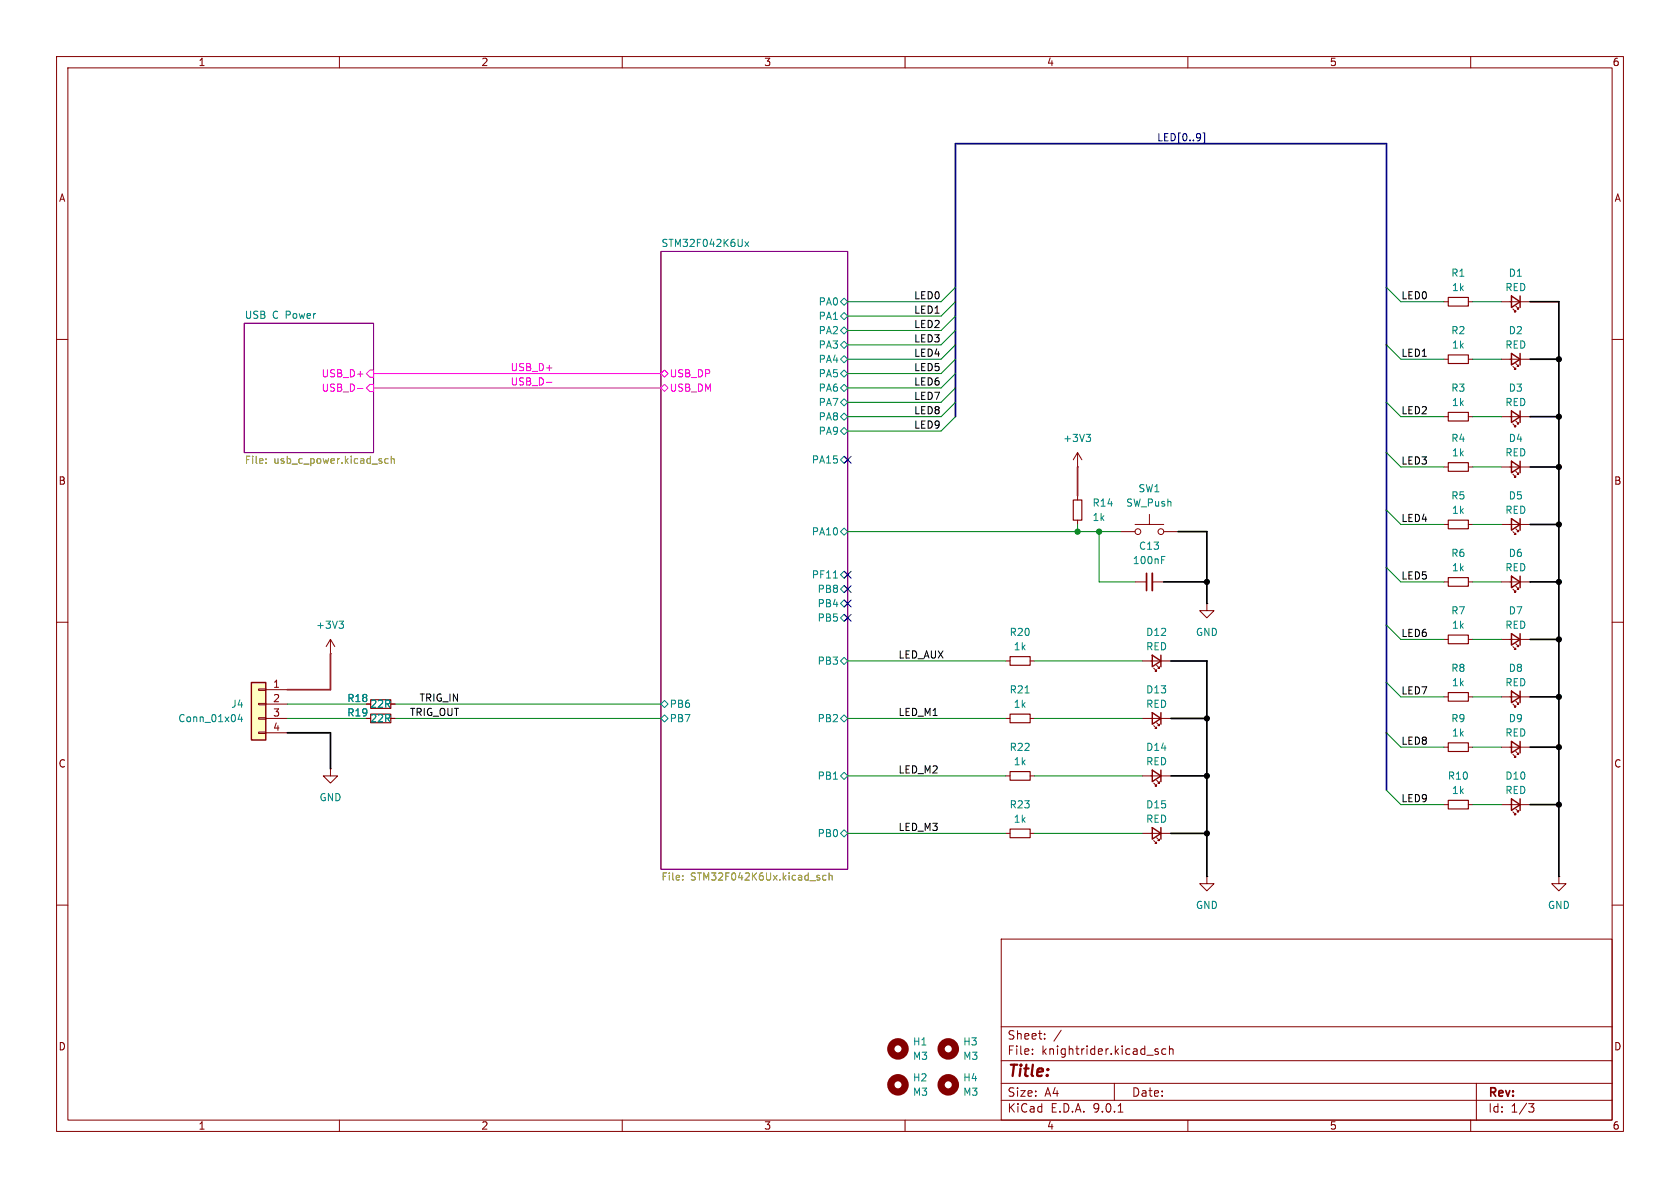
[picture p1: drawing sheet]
<svg xmlns="http://www.w3.org/2000/svg" width="297mm" height="210mm" viewBox="0 0 297 210" stroke-linecap="round" stroke-linejoin="round" font-family="sans-serif">
<path d="M0 0h297v210h-297z" fill="#fff" stroke="#fff" stroke-width=".18"/>
<g fill="none" stroke="#840000" stroke-width=".18">
<path d="M10 10h277v190h-277zM12 12h273v186h-273zM60 10v2M110 10v2M160 10v2M210 10v2M260 10v2M255.3 53.3h.7M259.6 53.3h.7M265.4 53.3h5.1M267.5 54.6l.5 .5h-.3h.3v-.2M268 54.1l.5 .5h-.3h.3v-.2"/>
<path d="M10 60h2M255.3 63.5h.7M255.3 73.7h.7M259.6 63.5h.7M259.6 73.7h.7M265.4 63.5h5.1M267.5 64.8l.5 .5h-.3h.3v-.3M268 64.3l.5 .5h-.3h.3v-.3M285 60h2M10 110h2M58.4 115.6h.1M58.4 113l-.7 1.3"/>
<path d="M58.4 113l.8 1.3M58.4 113v2.6M255.3 113h.7M259.6 113h.7M265.4 113h5.1M267.5 114.3l.5 .5h-.3h.3v-.2M268 113.8l.5 .5h-.3h.3v-.3M285 110h2M58.4 135.9v1.3h1.3l-1.3 1.2-1.3-1.2h1.3M58.4 135.9h.1M64.8 127h.7M64.8 124.5h.7"/>
<path d="M69.1 127h.7M69.1 124.5h.7M177.8 137.2h.8M177.8 127h.8M182.1 137.2h.8M182.1 127h.8M201.9 137.2h5.1M204 138.4l.5 .5h-.3h.3v-.2M204.5 137.9l.5 .5h-.3h.3v-.2M255.3 123.2h.7M255.3 132.1h.7M259.6 123.2h.7"/>
<path d="M259.6 132.1h.7M265.4 132.1h5.1M267.5 133.4l.5 .5h-.3h.3v-.3M268 132.8l.5 .6h-.3h.3v-.3M201.9 147.3h5.1M204 148.6l.5 .5h-.3h.3v-.3M204.5 148.1l.5 .5h-.3h.3v-.3M213.4 154.9v1.3h1.2l-1.2 1.3-1.3-1.3h1.3M213.4 154.9h.1M255.3 142.2h.7M259.6 142.2h.7M10 160h2"/>
<path d="M177 166h108v32h-108zM285 160h2M60 198v2M110 198v2M160 198v2M177 194.5h108M177 191.5h108M177 187.5h108M177 181.5h108M182.5 186.3v.1M182.5 185.5v.1M184.7 183.6v.1"/>
<path d="M184.7 182.8v.1M187.6 182.1l-1.3 2M197 191.5v3M197.7 196.6h.8M204.2 185.8l.5 .2 .1 .2-.2 .2-.4-.1M204.2 185.5h.5M206.1 185.5l-.4-.1-.3 .3v.4l.1 .2h.6M206.7 185.5l.3-.1 .3 .1 .1 .9M206.7 184.9v1.5M210 198v2M260 198v2M261 191.5v6.5"/>
<path d="M270.2 195.1h1l-.5 .6 .4 .1 .1 .5-.3 .3h-.4"/>
</g>
<path d="M43.2 57.2h22.8v22.8h-22.8zM116.8 44.5h33.1v109.2h-33.1z" fill="none" stroke="#840084" stroke-width=".18"/>
<path d="M63.2 68.7h1M65.4 65.4h.6v1.3h-.6l-.6-.7zM65.4 67.9h.6v1.3h-.6l-.6-.6zM116.8 66l.7-.6 .6 .6-.6 .7zM116.8 68.6l.7-.7 .6 .7-.6 .6z" fill="none" stroke="#f0f" stroke-width=".18"/>
<path d="M47 81.8v.1M47 81.1v.2M68.6 81.1h-.3l-.3 .2 .1 .6h.5M69.2 81.2l.1-.1h.3l.1 .8M69.2 80.6v1.3M120.7 155.5v.1M120.7 154.8v.1M146 154.8l-.3-.1-.3 .3 .1 .5h.5M146.6 154.9l.2-.2 .3 .1v.8M146.6 154.3v1.3" fill="none" stroke="#848400" stroke-width=".18"/>
<g fill="none" stroke="#008484" stroke-width=".18">
<path d="M131.7 42.7l.7 .9M132.4 42.7l-.7 .9M148.6 53.3l.6-.6 .7 .6-.7 .7zM148.6 58.4l.6-.6 .7 .6-.7 .7zM148.6 55.9l.6-.7 .7 .7-.7 .6zM148.6 73.7l.6-.7 .7 .7-.7 .6zM148.6 76.2l.6-.6 .7 .6-.7 .6zM148.6 66l.6-.6 .7 .6-.7 .7zM148.6 68.6l.6-.7 .7 .7-.7 .6zM148.6 71.1l.6-.6 .7 .6-.7 .7zM148.6 61l.6-.7 .7 .7-.7 .6zM149.2 62.9l.7 .6-.7 .6-.6-.6z"/>
<path d="M148.6 81.3l.6-.7 .7 .7-.7 .6zM148.6 94l.6-.7 .7 .7-.7 .6zM59.9 109.8h.8l-.4 .5M60.5 110.3l.2 .2v.3l-.2 .3M147.3 102.2h.8M148.6 116.8l.6-.6 .7 .6-.7 .7zM148.6 101.6l.6-.6 .7 .6-.7 .6zM148.6 104.1l.6-.6 .7 .6-.7 .7zM148.6 106.7l.6-.7 .7 .7-.7 .6zM148.6 109.2l.6-.6 .7 .6-.7 .7zM116.8 124.5l.7-.7 .6 .7-.6 .6zM116.8 127l.7-.6 .6 .6-.6 .6z"/>
<path d="M148.6 137.2l.6-.7 .7 .7-.7 .6zM148.6 127l.6-.6 .7 .6-.7 .6zM181.2 122.5h.7M148.6 147.3l.6-.6 .7 .6-.7 .7z"/>
</g>
<g fill="none" stroke="#840000" stroke-width="1.3">
<circle cx="158.7" cy="185.4" r="1.27"/>
<circle cx="158.7" cy="191.8" r="1.27"/>
<circle cx="167.6" cy="185.4" r="1.27"/>
<circle cx="167.6" cy="191.8" r="1.27"/>
</g>
<path d="M256 52.6h3.6v1.5h-3.6zM256 62.7h3.6v1.6h-3.6zM256 72.9h3.6v1.5h-3.6zM256 112.3h3.6v1.5h-3.6zM65.5 123.7h3.6v1.5h-3.6zM65.5 126.2h3.6v1.6h-3.6zM178.6 136.4h3.5v1.5h-3.5zM178.6 126.2h3.5v1.6h-3.5zM256 122.4h3.6v1.6h-3.6zM256 131.3h3.6v1.5h-3.6zM256 141.5h3.6v1.5h-3.6z" fill="none" stroke="#840000" stroke-width=".2"/>
<path d="M267.2 52.3l1.5 1-1.5 1.1zM268.7 52.3v2.1M267.2 62.5l1.5 1-1.5 1zM268.7 62.5v2M267.2 112l1.5 1-1.5 1zM268.7 112v2M203.7 136.1l1.5 1.1-1.5 1zM205.2 136.1v2.1M267.2 131.1l1.5 1-1.5 1zM268.7 131.1v2M203.7 146.3l1.5 1-1.5 1zM205.2 146.3v2" fill="none" stroke="#840000" stroke-width=".25"/>
<path d="M44.4 120.7h2.6v10.1h-2.6z" fill="#ffffc2"/>
<g fill="none" stroke="#840000" stroke-width=".25">
<path d="M267.2 72.6l1.5 1.1-1.5 1zM268.7 72.6v2.1M267.2 91.7l1.5 1-1.5 1zM267.2 81.5l1.5 1.1-1.5 1zM268.7 81.5v2.1M268.7 91.7v2M203.7 115.8l1.5 1-1.5 1.1zM205.2 115.8v2.1M267.2 101.9l1.5 1-1.5 1zM268.7 101.9v2M44.4 120.7h2.6v10.1h-2.6zM203.7 126l1.5 1-1.5 1z"/>
<path d="M205.2 126v2M267.2 122.2l1.5 1-1.5 1zM268.7 122.2v2M267.2 141.2l1.5 1-1.5 1.1zM268.7 141.2v2.1"/>
</g>
<g fill="none" stroke="#840000" stroke-width=".18">
<path d="M265.4 73.7h5.1M267.5 74.9l.5 .5h-.3h.3v-.2M268 74.4l.5 .5h-.3h.3v-.2M190.5 82.6h.1M190.5 80l-.8 1.3M190.5 80l.8 1.3M190.5 80v2.6M190.5 87.6v.8M190.5 91.9v.8M198.1 94h2.6M200.7 92.7h5M203.2 90.9v1.8"/>
<path d="M205.7 94h2.6M255.3 92.7h.7M255.3 82.6h.7M259.6 92.7h.7M259.6 82.6h.7M265.4 92.7h5.1M265.4 82.6h5.1M267.5 94l.5 .5h-.3h.3v-.3M267.5 83.8l.5 .5h-.3h.3v-.2M268 93.5l.5 .5h-.3h.3v-.3M268 83.3l.5 .5h-.3h.3v-.2M177.8 116.8h.8"/>
<path d="M182.1 116.8h.8M200.7 102.9h2M201.9 116.8h5.1M203.7 102.9h2M204 118.1l.5 .5h-.3h.3v-.2M204.5 117.6l.5 .5h-.3h.3v-.2M213.4 106.7v1.3h1.2l-1.2 1.2-1.3-1.2h1.3M213.4 106.7h.1M255.3 102.9h.7M259.6 102.9h.7M265.4 102.9h5.1M267.5 104.1l.5 .5h-.3h.3v-.2"/>
<path d="M268 103.6l.5 .5h-.3h.3v-.2M45.7 121.8h1.3v.2h-1.3zM45.7 124.3h1.3v.3h-1.3zM45.7 126.9h1.3v.2h-1.3zM45.7 129.4h1.3v.3h-1.3zM47 121.9h3.8M47 124.5h3.8M47 127h3.8M47 129.5h3.8M64.8 124.5h.7M64.8 127h.7M69.1 124.5h.7"/>
<path d="M69.1 127h.7M201.9 127h5.1M204 128.3l.5 .5h-.3h.3v-.3M204.5 127.8l.5 .5h-.3h.3v-.3M265.4 123.2h5.1M267.5 124.5l.5 .5h-.3h.3v-.3M268 124l.5 .5h-.3h.3v-.3M177.8 147.3h.8M182.1 147.3h.8M265.4 142.2h5.1M267.5 143.5l.5 .5h-.3h.3v-.2M268 143l.5 .5h-.3h.3v-.2"/>
<path d="M275.6 154.9v1.3h1.3l-1.3 1.3-1.3-1.3h1.3M275.6 154.9h.1"/>
<circle cx="201.2" cy="94" r=".51"/>
<circle cx="205.2" cy="94" r=".51"/>
</g>
<path d="M192 76.8h.8l-.4 .5M192.6 77.3l.2 .2v.3l-.2 .2M205.4 99h.4M205.4 98.4h.6M42.4 126.2l-.3 1h.8M42.7 126.7v.9" fill="none" stroke="#008484" stroke-width=".18"/>
<path d="M202.7 101.3v3.1" fill="none" stroke="#840000" stroke-width=".3"/>
<path d="M203.7 101.3v3.1" fill="none" stroke="#840000" stroke-width=".33"/>
<path d="M189.7 88.4h1.6v3.5h-1.6zM256 91.9h3.6v1.6h-3.6zM256 81.8h3.6v1.5h-3.6zM178.6 116.1h3.5v1.5h-3.5zM256 102.1h3.6v1.5h-3.6zM178.6 146.6h3.5v1.5h-3.5z" fill="none" stroke="#840000" stroke-width=".2"/>
<path d="M212.7 23.5h.3v1.8h-.3M149.3 80.7l1.2 1.2M150.5 80.7l-1.2 1.2M149.3 101l1.2 1.2M149.3 106.1l1.2 1.2M149.3 103.5l1.2 1.2M149.3 108.6l1.2 1.2M150.5 101l-1.2 1.2M150.5 106.1l-1.2 1.2M150.5 103.5l-1.2 1.2M150.5 108.6l-1.2 1.2" fill="none" stroke="#000084" stroke-width=".18"/>
<path d="M66 66h50.8M66 68.6h50.8M96.6 67.6h1" fill="none" stroke="#f0f" stroke-width=".18"/>
<path d="M168.9 73.7v-48.3h76.2v114.3" fill="none" stroke="#000084" stroke-width=".3"/>
<g fill="none" stroke="#000" stroke-width=".3">
<path d="M270.5 53.3h5.1v101.6M270.5 73.7h5.1M270.5 63.5h5.1M208.3 94h5.1v12.7M270.5 92.7h5.1M270.5 82.6h5.1M205.7 102.9h7.7M207 116.8h6.4v38.1M270.5 102.9h5.1M270.5 113h5.1M50.8 129.5h7.6v6.4M207 137.2h6.4"/>
<path d="M207 127h6.4M270.5 132.1h5.1M270.5 123.2h5.1M207 147.3h6.4M270.5 142.2h5.1"/>
</g>
<g fill="none" stroke="#008400" stroke-width=".18">
<path d="M168.9 53.3l-2.5 2.6h-16.5M168.9 50.8l-2.5 2.5h-16.5M168.9 55.9l-2.5 2.5h-16.5M168.9 58.4l-2.5 2.6h-16.5M245.1 50.8l2.5 2.5h7.7M260.3 53.3h5.1M168.9 71.1l-2.5 2.6h-16.5M168.9 68.6l-2.5 2.5h-16.5M168.9 73.7l-2.5 2.5h-16.5M168.9 61l-2.5 2.5h-16.5M168.9 63.5l-2.5 2.5h-16.5M168.9 66l-2.5 2.6h-16.5"/>
<path d="M245.1 71.1l2.5 2.6h7.7M245.1 61l2.5 2.5h7.7M260.3 73.7h5.1M260.3 63.5h5.1M149.9 94h48.2M190.5 92.7v1.3M194.3 94v8.9h6.4M245.1 90.2l2.5 2.5h7.7M245.1 80l2.5 2.6h7.7M260.3 92.7h5.1M260.3 82.6h5.1M149.9 116.8h27.9"/>
<path d="M182.9 116.8h19M245.1 100.3l2.5 2.6h7.7M245.1 110.5l2.5 2.5h7.7M260.3 102.9h5.1M260.3 113h5.1M50.8 127h14M50.8 124.5h14M69.8 127h47M69.8 124.5h47M149.9 137.2h27.9M149.9 127h27.9M182.9 137.2h19"/>
<path d="M182.9 127h19M245.1 139.7l2.5 2.5h7.7M245.1 129.5l2.5 2.6h7.7M245.1 120.7l2.5 2.5h7.7M260.3 132.1h5.1M260.3 123.2h5.1M149.9 147.3h27.9M182.9 147.3h19M260.3 142.2h5.1"/>
</g>
<path d="M190.5 82.6v5M58.4 115.6v6.3h-7.6" fill="none" stroke="#f00" stroke-width=".3"/>
<g fill="#000" stroke="#000" stroke-width=".18">
<circle cx="275.6" cy="63.5" r=".46"/>
<circle cx="275.6" cy="73.7" r=".46"/>
<circle cx="275.6" cy="92.7" r=".46"/>
<circle cx="275.6" cy="82.6" r=".46"/>
<circle cx="213.4" cy="102.9" r=".46"/>
<circle cx="275.6" cy="102.9" r=".46"/>
<circle cx="275.6" cy="113" r=".46"/>
<circle cx="213.4" cy="127" r=".46"/>
<circle cx="213.4" cy="137.2" r=".46"/>
<circle cx="275.6" cy="123.2" r=".46"/>
<circle cx="275.6" cy="132.1" r=".46"/>
<circle cx="213.4" cy="147.3" r=".46"/>
<circle cx="275.6" cy="142.2" r=".46"/>
</g>
<g fill="#008400" stroke="#008400" stroke-width=".18">
<circle cx="194.3" cy="94" r=".46"/>
<circle cx="190.5" cy="94" r=".46"/>
</g>
<text font-size="2.8" fill="#840000" x="178" y="190.9">Title:</text>
<g font-size="2.1" fill="#840000">
<text x="178" y="184">Sheet:</text>
<text x="178" y="186.7">File:</text>
<text x="184.1" y="186.7">knightrider.kicad_sch</text>
<text x="178" y="196.9">KiCad</text>
<text x="178" y="194.1">Size:</text>
<text x="184.7" y="194.1">A4</text>
<text x="185.7" y="196.9">E.D.A.</text>
<text x="193.3" y="196.9">9.0.1</text>
<text x="200" y="194.1">Date:</text>
<text x="263" y="194.3">Rev:</text>
<text x="263" y="196.9">Id:</text>
<text x="267.1" y="196.9">1/3</text>
</g>
<g font-size="1.8" fill="#840000">
<text x="35" y="11.9">1</text>
<text x="85" y="11.9">2</text>
<text x="135" y="11.9">3</text>
<text x="185" y="11.9">4</text>
<text x="235" y="11.9">5</text>
<text x="285" y="11.9">6</text>
<text x="10.3" y="35.9">A</text>
<text x="285.3" y="35.9">A</text>
<text x="10.3" y="85.9">B</text>
<text x="285.3" y="85.9">B</text>
<text x="48.2" y="121.7">1</text>
<text x="48.2" y="124.2">2</text>
<text x="48.2" y="126.7">3</text>
<text x="48.2" y="129.3">4</text>
<text x="10.3" y="135.9">C</text>
<text x="285.3" y="135.9">C</text>
<text x="10.3" y="185.9">D</text>
<text x="285.3" y="185.9">D</text>
<text x="35" y="199.9">1</text>
<text x="85" y="199.9">2</text>
<text x="135" y="199.9">3</text>
<text x="185" y="199.9">4</text>
<text x="235" y="199.9">5</text>
<text x="285" y="199.9">6</text>
</g>
<text font-size="1.8" fill="#000084" x="204.5" y="25.1">LED[0..9]</text>
<g font-size="1.8" fill="#008484">
<text x="116.8" y="43.7">STM32F042K6Ux</text>
<text x="256.5" y="49.1">R1</text>
<text x="256.6" y="51.7">1k</text>
<text x="266" y="51.7">RED</text>
<text x="266.6" y="49.1">D1</text>
<text x="43.2" y="56.4">USB</text>
<text x="48.2" y="56.4">C Power</text>
<text x="144.6" y="54.2">PA0</text>
<text x="144.6" y="59.3">PA2</text>
<text x="144.6" y="56.7">PA1</text>
<text x="256.5" y="59.3">R2</text>
<text x="266.6" y="59.3">D2</text>
<text x="144.6" y="64.4">PA4</text>
<text x="144.6" y="61.8">PA3</text>
<text x="256.6" y="61.8">1k</text>
<text x="266" y="61.8">RED</text>
<text x="144.6" y="66.9">PA5</text>
<text x="144.6" y="69.4">PA6</text>
<text x="144.6" y="72">PA7</text>
<text x="256.5" y="69.4">R3</text>
<text x="256.6" y="72">1k</text>
<text x="266" y="72">RED</text>
<text x="266.6" y="69.4">D3</text>
<text x="144.6" y="74.5">PA8</text>
<text x="144.6" y="77.1">PA9</text>
<text x="143.4" y="82.1">PA15</text>
<text x="187.9" y="78.3">+3V3</text>
<text x="256.5" y="78.3">R4</text>
<text x="256.6" y="80.9">1k</text>
<text x="266" y="80.9">RED</text>
<text x="266.6" y="78.3">D4</text>
<text x="193" y="89.8">R14</text>
<text x="199" y="89.8">SW_Push</text>
<text x="201.2" y="87.2">SW1</text>
<text x="256.5" y="88.5">R5</text>
<text x="266.6" y="88.5">D5</text>
<text x="143.4" y="94.8">PA10</text>
<text x="193" y="92.3">1k</text>
<text x="256.6" y="91">1k</text>
<text x="266" y="91">RED</text>
<text x="200.2" y="99.9">100nF</text>
<text x="201.3" y="97.4">C13</text>
<text x="256.5" y="98.7">R6</text>
<text x="256.6" y="101.2">1k</text>
<text x="266" y="101.2">RED</text>
<text x="266.6" y="98.7">D6</text>
<text x="143.4" y="102.5">PF11</text>
<text x="144.4" y="105">PB8</text>
<text x="144.4" y="107.5">PB4</text>
<text x="55.8" y="111.4">+3V3</text>
<text x="144.4" y="110.1">PB5</text>
<text x="178.4" y="112.6">R20</text>
<text x="202.5" y="112.6">D12</text>
<text x="211.3" y="112.6">GND</text>
<text x="256.5" y="108.8">R7</text>
<text x="256.6" y="111.4">1k</text>
<text x="266" y="111.4">RED</text>
<text x="266.6" y="108.8">D7</text>
<text x="144.4" y="117.7">PB3</text>
<text x="179.1" y="115.2">1k</text>
<text x="202.5" y="115.2">RED</text>
<text x="256.5" y="119">R8</text>
<text x="266.6" y="119">D8</text>
<text x="40.8" y="125.3">J4</text>
<text x="61.3" y="124.3">R18</text>
<text x="65.4" y="125.3">22R</text>
<text x="118.3" y="125.3">PB6</text>
<text x="178.4" y="122.8">R21</text>
<text x="179.1" y="125.3">1k</text>
<text x="202.5" y="122.8">D13</text>
<text x="202.5" y="125.3">RED</text>
<text x="256.6" y="121.5">1k</text>
<text x="266" y="121.5">RED</text>
<text x="31.4" y="127.9">Conn_01x04</text>
<text x="61.3" y="126.8">R19</text>
<text x="65.4" y="127.9">22R</text>
<text x="118.3" y="127.9">PB7</text>
<text x="144.4" y="127.9">PB2</text>
<text x="256.5" y="127.9">R9</text>
<text x="256.6" y="130.4">1k</text>
<text x="266" y="130.4">RED</text>
<text x="266.6" y="127.9">D9</text>
<text x="178.4" y="132.9">R22</text>
<text x="179.1" y="135.5">1k</text>
<text x="202.5" y="132.9">D14</text>
<text x="202.5" y="135.5">RED</text>
<text x="56.4" y="141.8">GND</text>
<text x="144.4" y="138">PB1</text>
<text x="178.4" y="143.1">R23</text>
<text x="202.5" y="143.1">D15</text>
<text x="255.9" y="138">R10</text>
<text x="256.6" y="140.6">1k</text>
<text x="266" y="138">D10</text>
<text x="266" y="140.6">RED</text>
<text x="144.4" y="148.2">PB0</text>
<text x="179.1" y="145.6">1k</text>
<text x="202.5" y="145.6">RED</text>
<text x="211.3" y="160.9">GND</text>
<text x="273.6" y="160.9">GND</text>
<text x="161.3" y="185">H1</text>
<text x="170.2" y="185">H3</text>
<text x="161.3" y="187.6">M3</text>
<text x="161.3" y="191.4">H2</text>
<text x="170.2" y="187.6">M3</text>
<text x="170.2" y="191.4">H4</text>
<text x="161.3" y="193.9">M3</text>
<text x="170.2" y="193.9">M3</text>
</g>
<g font-size="1.8">
<text x="161.5" y="53">LED0</text>
<text x="247.6" y="53">LED0</text>
<text x="161.5" y="55.5">LED1</text>
<text x="161.5" y="58.1">LED2</text>
<text x="161.5" y="63.2">LED4</text>
<text x="161.5" y="65.7">LED5</text>
<text x="161.5" y="60.6">LED3</text>
<text x="247.6" y="63.2">LED1</text>
<text x="161.5" y="68.2">LED6</text>
<text x="161.5" y="70.8">LED7</text>
<text x="161.5" y="75.9">LED9</text>
<text x="161.5" y="73.3">LED8</text>
<text x="247.6" y="73.3">LED2</text>
<text x="247.6" y="82.2">LED3</text>
<text x="247.6" y="92.4">LED4</text>
<text x="247.6" y="102.5">LED5</text>
<text x="247.6" y="112.7">LED6</text>
<text x="158.7" y="116.5">LED_AUX</text>
<text x="74.1" y="124.1">TRIG_IN</text>
<text x="247.6" y="122.8">LED7</text>
<text x="72.4" y="126.7">TRIG_OUT</text>
<text x="158.7" y="126.7">LED_M1</text>
<text x="247.6" y="131.7">LED8</text>
<text x="158.7" y="136.8">LED_M2</text>
<text x="247.6" y="141.9">LED9</text>
<text x="158.7" y="147">LED_M3</text>
</g>
<g font-size="1.8" fill="#f0f">
<text x="90.2" y="65.7">USB_D+</text>
<text x="56.8" y="66.9">USB_D+</text>
<text x="56.8" y="69.4">USB_D-</text>
<text x="90.2" y="68.2">USB_D-</text>
<text x="118.3" y="66.9">USB_DP</text>
<text x="118.3" y="69.4">USB_DM</text>
</g>
<g font-size="1.8" fill="#848400">
<text x="43.2" y="82.3">File:</text>
<text x="48.4" y="82.3">usb_c_power.kicad_sch</text>
<text x="116.8" y="156">File:</text>
<text x="122.1" y="156">STM32F042K6Ux.kicad_sch</text>
</g>
</svg>
